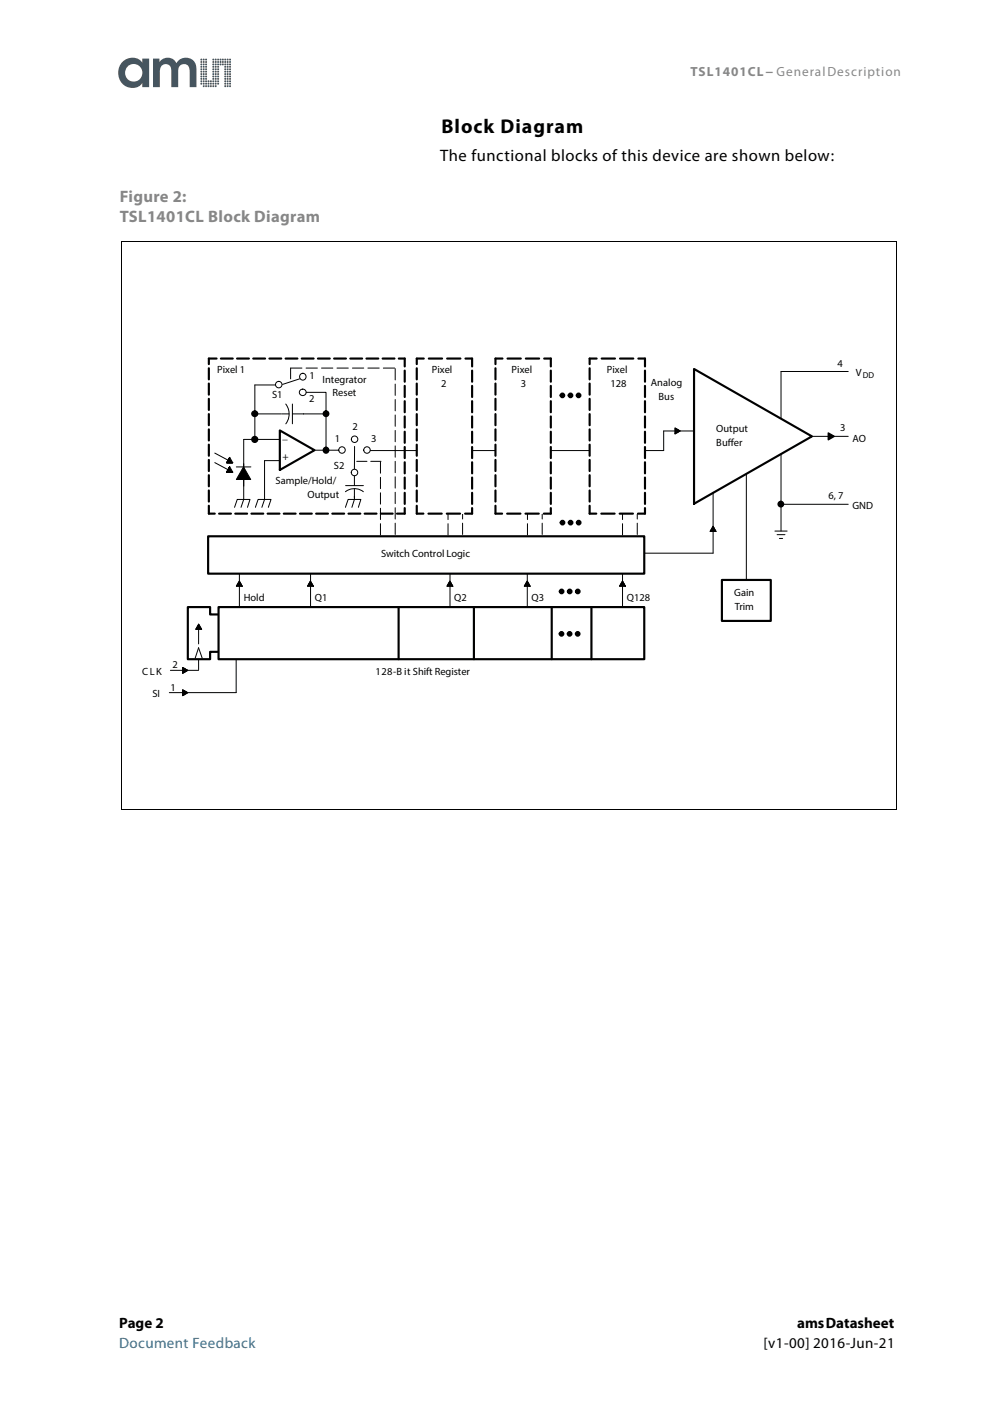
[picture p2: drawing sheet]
<svg xmlns="http://www.w3.org/2000/svg" width="210mm" height="297mm" viewBox="0 0 210 297" stroke-linecap="round" stroke-linejoin="round" font-family="sans-serif">
<g fill="#46555f">
<path d="M48.7 18.1h.2v.3h-.3z"/>
<path d="M48.6 17.6h.3v.3h-.3z"/>
<path d="M48.6 17.1h.3v.3h-.3z"/>
<path d="M48.6 16.6h.3v.3h-.3z"/>
<path d="M48.6 16.1h.3v.3l-.3-.1z"/>
<path d="M48.6 15.5l.3 .1v.3l-.3-.1z"/>
<path d="M48.6 15h.3v.3h-.3z"/>
<path d="M48.6 14.5h.3v.3h-.3z"/>
<path d="M48.6 14h.3v.3h-.3z"/>
<path d="M48.6 13.5h.3v.3h-.3z"/>
<path d="M48.6 13h.3v.3h-.3z"/>
<path d="M48.6 12.5h.3v.3h-.3z"/>
<path d="M48.1 18.1h.3v.3h-.3z"/>
<path d="M48.1 17.6h.3v.3h-.3z"/>
<path d="M48.1 17.1h.3v.3h-.3z"/>
<path d="M48.1 16.6h.3v.3h-.3z"/>
<path d="M48.1 16.1h.3v.3h-.3z"/>
<path d="M48.1 15.5l.3 .1v.3l-.3-.1z"/>
<path d="M48.1 15h.3v.3h-.3z"/>
<path d="M48.1 14.5h.3v.3h-.3z"/>
<path d="M48.1 14h.3v.3h-.3z"/>
<path d="M48.1 13.5h.3v.3h-.3z"/>
<path d="M48.1 13h.3v.3h-.3z"/>
<path d="M48.1 12.5h.3v.3h-.3z"/>
<path d="M47.6 16.1h.3v.3h-.3z"/>
<path d="M47.6 15.5l.3 .1v.3l-.3-.1z"/>
<path d="M47.6 15h.3v.3h-.3z"/>
<path d="M47.6 14.5h.3v.3h-.3z"/>
<path d="M47.6 12.5h.3v.3h-.3z"/>
<path d="M47.6 13h.3v.3h-.3z"/>
<path d="M47.6 13.5h.3v.3h-.3z"/>
<path d="M47.6 14h.3v.3h-.3z"/>
<path d="M47.6 16.6h.3v.3h-.3z"/>
<path d="M47.6 17.1h.3v.3h-.3z"/>
<path d="M47.6 17.6h.3v.3h-.3z"/>
<path d="M47.6 18.1h.3v.3h-.3z"/>
<path d="M47.1 13.5h.3v.3h-.3z"/>
<path d="M47.1 13h.3v.3h-.3z"/>
<path d="M47.1 12.5h.3v.3h-.3z"/>
<path d="M46.6 13.5h.3v.3h-.3z"/>
<path d="M46.6 13h.3v.3h-.3z"/>
<path d="M46.6 12.5h.3v.3h-.3z"/>
<path d="M46.1 17.6h.3v.3h-.3z"/>
<path d="M46.1 17.1h.3v.3h-.3z"/>
<path d="M46.1 16.6h.3v.3h-.3z"/>
<path d="M46.1 16.1h.3v.3h-.3z"/>
<path d="M46.1 15.5l.3 .1v.3l-.3-.1z"/>
<path d="M46.1 15h.3v.3h-.3z"/>
<path d="M46.1 14.5h.3v.3h-.3z"/>
<path d="M46.1 14h.3v.3h-.3z"/>
<path d="M46.1 13.5h.3v.3h-.3z"/>
<path d="M46.1 13h.3v.3h-.3z"/>
<path d="M46.1 12.5h.3v.3h-.3z"/>
<path d="M45.6 16.1h.3v.3h-.3z"/>
<path d="M45.6 15.5l.3 .1v.3l-.3-.1z"/>
<path d="M45.6 15h.3v.3h-.3z"/>
<path d="M45.6 14.5h.3v.3h-.3z"/>
<path d="M45.6 12.5h.3v.3h-.3z"/>
<path d="M45.6 13h.3v.3h-.3z"/>
<path d="M45.6 13.5h.3v.3h-.3z"/>
<path d="M45.6 14h.3v.3h-.3z"/>
<path d="M45.6 16.6h.3v.3h-.3z"/>
<path d="M45.6 17.1h.3v.3h-.3z"/>
<path d="M45.6 17.6h.3v.3h-.3z"/>
<path d="M45.6 18.1h.3v.3h-.3z"/>
<path d="M45.1 18.1h.3v.3h-.3z"/>
<path d="M45.1 17.6h.3v.3h-.3z"/>
<path d="M45.1 17.1h.3v.3h-.3z"/>
<path d="M45.1 16.6h.3v.3h-.3z"/>
<path d="M45.1 16.1h.3v.3l-.3-.1z"/>
<path d="M45.1 15.5l.3 .1v.3l-.3-.1z"/>
<path d="M45.1 15h.3v.3h-.3z"/>
<path d="M45.1 14.5h.3v.3h-.3z"/>
<path d="M45.1 14h.3v.3h-.3z"/>
<path d="M45.1 13.5h.3v.3h-.3z"/>
<path d="M45.1 13h.3v.3h-.3z"/>
<path d="M45.1 12.5h.3v.3h-.3z"/>
<path d="M44.6 17.1h.2v.3h-.2z"/>
<path d="M44.6 17.6h.2v.3h-.2z"/>
<path d="M44.5 18.1h.3v.3h-.2z"/>
<path d="M44 17.1h.4v.3h-.4z"/>
<path d="M44.1 17.6h.3v.3h-.3z"/>
<path d="M44 18.1h.3l.1 .3h-.3z"/>
<path d="M43.5 16.1h.4v.3h-.4z"/>
<path d="M43.6 15.5l.2 .1v.3l-.3-.1z"/>
<path d="M43.6 15h.2v.3h-.3z"/>
<path d="M43.5 14.5h.3v.3h-.2z"/>
<path d="M43.6 12.5h.3l-.1 .3h-.3z"/>
<path d="M43.6 13h.3l-.1 .3h-.3z"/>
<path d="M43.5 13.5h.4l-.1 .3h-.2z"/>
<path d="M43.5 14h.4l-.1 .3h-.2z"/>
<path d="M43.5 16.6h.4l-.1 .3h-.3z"/>
<path d="M43.5 17.1h.3v.3h-.3z"/>
<path d="M43.6 17.6h.2v.3h-.2z"/>
<path d="M43.5 18.1h.3v.3h-.2z"/>
<path d="M43.1 18.1h.2v.3h-.2z"/>
<path d="M43 17.6h.3v.3h-.2z"/>
<path d="M43.1 17.1h.2v.3h-.3z"/>
<path d="M43.1 16.6h.2v.3h-.3z"/>
<path d="M43 16.1h.3v.3l-.3-.1z"/>
<path d="M43.1 15.5l.2 .1v.3l-.3-.1z"/>
<path d="M43.1 15h.2v.3h-.3z"/>
<path d="M43.1 14.5h.2v.3h-.3z"/>
<path d="M43.1 14h.2v.3h-.2z"/>
<path d="M43 13.5h.3v.3h-.3z"/>
<path d="M43.1 13h.2v.3h-.2z"/>
<path d="M43.1 12.5h.2v.3h-.2z"/>
<path d="M42.5 17.6h.3v.3h-.3z"/>
<path d="M42.6 17.1h.2v.3h-.3z"/>
<path d="M42.5 16.6h.3v.3h-.3z"/>
<path d="M42.5 16.1h.3v.3h-.3z"/>
<path d="M42.5 15.5l.3 .1v.3l-.3-.1z"/>
<path d="M42.5 15h.3v.3h-.3z"/>
<path d="M42.5 14.5h.3v.3h-.3z"/>
<path d="M42.5 14h.3v.3h-.3z"/>
<path d="M42.5 13.5h.3v.3h-.3z"/>
<path d="M42.5 13h.3v.3h-.3z"/>
<path d="M26 13.1a3.2 3.2 0 0 0-.5 4.1 3.2 3.2 0 0 0 4 1.1l.7-.7v.9h1.4v-6.1h-1.4v.9a2.67 2.67 0 0 0-4.2-.2zM26.5 15.4a1.85 1.85 0 0 1 3.7 0 1.85 1.85 0 0 1-3.7 0zM32.4 12.4v6.1h1.5v-3.2a1.27 1.27 0 0 1 .7-1.6 1.27 1.27 0 0 1 1.6 .7l.1 4.1h1.5v-3.2a1.27 1.27 0 0 1 1.1-1.7 1.27 1.27 0 0 1 1.3 1.6v3.3h1.5v-2.9a2.81 2.81 0 0 0-1.7-3.3 2.29 2.29 0 0 0-2.6 1.1 2.06 2.06 0 0 0-3.6-.2v-.8z"/>
<circle cx="42.7" cy="12.6" r=".21"/>
</g>
<path d="M25.7 51.2h164.4v120.5h-164.4z" fill="#fff"/>
<path d="M25.7 51.2h164.5M25.7 51.1v120.6M190.1 51.2v120.6M25.6 171.7h164.5" fill="none" stroke="#000" stroke-width=".21"/>
<path d="M29.1 74.1h157.7v75.5h-157.7z" fill="#fff"/>
<path d="M50.8 119.7v15.6M65.8 119.7v15.6M95.4 119.7v15.6M111.8 119.7v15.6M132 119.7v15.6" fill="none" stroke="#000" stroke-width=".21"/>
<path d="M44.1 113.7h92.5v7.9h-92.5z" fill="#fff"/>
<path d="M44.1 113.7h92.5v7.9h-92.5zM46.1 130.3h-1.6v-1.6h-4.7v11.1h4.7v-1.6h1.6" fill="none" stroke="#000" stroke-width=".46"/>
<path d="M98.1 78.2v35.5M115 78.2v35.5M135.1 78.2v35.5M95 97.9v15.8M111.8 97.9v15.8M132 97.9v15.8" fill="none" stroke="#000" stroke-width=".21" stroke-dasharray="2.4 .9"/>
<g fill="none" stroke="#000" stroke-width=".21">
<path d="M41.5 133.4h1.2M41.6 133.3h1.1M41.6 133.2h1M41.7 133.2h.9M41.7 133.1h.9M41.7 133h.8M41.8 132.9h.7M41.8 132.9h.6M41.9 132.8h.5M41.9 132.7h.4M42 132.6h.3M42 132.5h.2"/>
<path d="M42.1 132.4h.1M42.1 139.8v2.2M42.1 132.3l.7 1.1h-1.3zM42.1 132.4v4.1M50.1 139.8v7.1h-14.2M131.4 124.3h1.2M131.4 124.2h1.2M131.5 124.1h1M131.5 124h.9M131.6 123.9h.8M131.6 123.8h.8M131.6 123.8h.7"/>
<path d="M131.7 123.7h.6M131.7 123.6h.5M131.8 123.5h.4M131.8 123.5h.3M131.9 123.4h.2M131.9 123.3h.2M132 123.2h.1M132 123.2l.6 1.1h-1.3zM36.1 142.1h6M38.7 146.2l1.1 .7-1.1 .6zM38.7 141.5l1.1 .6-1.1 .7zM38.8 141.5v1.2"/>
<path d="M38.8 146.2v1.3M38.8 141.6v1.1M38.8 146.3v1.1M38.9 141.6v1.1M38.9 146.4v1M39 141.7v.9M39 146.4v.9M39.1 141.7v.8M39.1 146.4v.9M39.2 141.7v.8M39.2 146.5v.7M39.3 141.8v.7"/>
<path d="M39.3 146.5v.7M39.3 141.8v.6M39.3 146.6v.6M39.4 141.9v.5M39.4 146.6v.5M39.5 141.9v.4M39.5 146.7v.4M39.6 142v.3M39.6 146.7v.3M39.6 142v.2M39.6 146.8v.2M39.7 142v.2"/>
<path d="M39.7 146.8v.1M39.8 142.1v.1M39.8 146.9h.1"/>
</g>
<path d="M46.3 128.7h90.3v11.1h-90.3z" fill="#fff"/>
<path d="M46.3 128.7h90.3v11.1h-90.3zM84.5 128.7v11.1M100.5 128.7v11.1M117 128.7v11.1M125.4 128.7v11.1" fill="none" stroke="#000" stroke-width=".46"/>
<path d="M83.8 78.2v35.5M80.7 97.9v15.8" fill="none" stroke="#000" stroke-width=".21" stroke-dasharray="2.4 .9"/>
<g fill="#000">
<circle cx="119.1" cy="134.4" r=".46"/>
<circle cx="119.1" cy="125.4" r=".46"/>
<circle cx="120.8" cy="134.4" r=".46"/>
<circle cx="120.8" cy="125.4" r=".46"/>
<circle cx="122.5" cy="134.4" r=".46"/>
<circle cx="122.5" cy="125.4" r=".46"/>
</g>
<g fill="none" stroke="#000" stroke-width=".3">
<circle cx="119.1" cy="134.4" r=".46"/>
<circle cx="119.1" cy="125.4" r=".46"/>
<circle cx="120.8" cy="134.4" r=".46"/>
<circle cx="120.8" cy="125.4" r=".46"/>
<circle cx="122.5" cy="134.4" r=".46"/>
<circle cx="122.5" cy="125.4" r=".46"/>
</g>
<g fill="none" stroke="#000" stroke-width=".21">
<path d="M158.2 100.5v22.5M41.4 139.5l.7-2.2 .8 2.2M50.1 124.3h1.3M50.2 124.2h1.1M50.2 124.1h1.1M50.3 124h.9M50.3 123.9h.9M50.4 123.8h.7M50.5 123.7h.5M50.5 123.6h.5M50.5 123.5h.4M50.6 123.5h.3"/>
<path d="M50.6 123.4h.2M50.7 123.3h.1M50.7 123.2h.1M50.8 123.2l.6 1.1h-1.3zM65.2 124.3h1.2M65.2 124.2h1.2M65.3 124.1h1M65.4 124h.9M65.4 123.9h.9M65.4 123.8h.8M65.5 123.8h.7M65.5 123.7h.6"/>
<path d="M65.6 123.6h.5M65.6 123.5h.4M65.7 123.5h.3M65.7 123.4h.2M65.8 123.3h.1M65.8 123.2l.7 1.1h-1.3zM65.8 123.2h.1M94.8 124.3h1.2M94.8 124.2h1.1M94.9 124.1h1M94.9 124h1M95 123.9h.8"/>
<path d="M95 123.8h.8M95.1 123.8h.6M95.1 123.7h.6M95.1 123.6h.5M95.2 123.5h.4M95.2 123.5h.3M95.3 123.4h.2M95.3 123.3h.2M95.4 123.2l.6 1.1h-1.2zM95.4 123.2h.1M111.2 124.3h1.2M111.2 124.2h1.1"/>
<path d="M111.3 124.1h1M111.3 124h1M111.3 123.9h.9M111.4 123.8h.8M111.5 123.8h.6M111.5 123.7h.6M111.5 123.6h.5M111.6 123.5h.4M111.6 123.5h.3M111.7 123.4h.2M111.7 123.3h.1M111.8 123.2h.1"/>
<path d="M111.8 123.2l.6 1.1h-1.3z"/>
</g>
<path d="M153.1 123h10.3v8.6h-10.3z" fill="#fff"/>
<path d="M147.2 78.2l24.9 14.3-24.9 14.3zM153.1 123h10.3v8.6h-10.3z" fill="none" stroke="#000" stroke-width=".46"/>
<g fill="none" stroke="#000" stroke-width=".21">
<path d="M179.8 78.8h-14.2v9.9M78.5 95.5h62.2M140.7 91.4h6.5M165.6 96.3v16.3M172.1 92.5h7.7M75.1 100.8v5.1M150.6 112.6h1.2M150.7 112.5h1M150.7 112.4h.9M150.8 112.3h.8M150.8 112.2h.7M150.9 112.1h.6"/>
<path d="M150.9 112h.5M151 111.9h.4M151 111.8h.3M151.1 111.8h.2M151.1 111.7h.2M151.2 111.6h.1M151.2 104.4v12.9h-14.6M151.2 111.6l.6 1.1h-1.3zM164.3 112.6h2.6M164.8 113.4h1.6M165.3 114.2h.6M165.6 106.9h14.2"/>
</g>
<g fill="#000">
<path d="M175.6 91.8l1.3 .7-1.3 .7z"/>
<circle cx="165.6" cy="106.9" r=".57"/>
</g>
<g fill="none" stroke="#000" stroke-width=".3">
<path d="M175.6 91.8l1.3 .7-1.3 .7z"/>
<circle cx="165.6" cy="106.9" r=".57"/>
</g>
<path d="M88.4 76h11.7v32.9h-11.7z" fill="#fff"/>
<path d="M88.4 76v32.9M100.1 108.9v-32.9" fill="none" stroke="#000" stroke-width=".46" stroke-dasharray="2.4 .9" stroke-dashoffset="1.2"/>
<path d="M100.1 76h-11.7M88.4 108.9h11.7" fill="none" stroke="#000" stroke-width=".46" stroke-dasharray="2.8 1.1" stroke-dashoffset="1.4"/>
<path d="M54 87.8h15.1" fill="none" stroke="#000" stroke-width=".21"/>
<path d="M66.2 79h14.3v5.8h-14.3z" fill="#fff"/>
<path d="M66.2 79h14.3v5.8h-14.3z" fill="none" stroke="#fff" stroke-width=".3"/>
<path d="M44.3 76v32.9M85.8 108.9v-32.9" fill="none" stroke="#000" stroke-width=".46" stroke-dasharray="2.4 .9" stroke-dashoffset="1.2"/>
<path d="M85.8 76h-41.5M44.3 108.9h41.5" fill="none" stroke="#000" stroke-width=".46" stroke-dasharray="2.5 .9" stroke-dashoffset="1.3"/>
<path d="M59.3 91.3l7.4 4.2-7.4 4.1z" fill="none" stroke="#000" stroke-width=".46"/>
<g fill="none" stroke="#000" stroke-width=".21">
<path d="M51.7 93.2h7.6M56.1 97.7h3.2M63.5 80.3l-3.6 1.2M66.7 95.5h5.1"/>
<circle cx="59.1" cy="81.5" r=".69"/>
<circle cx="64.2" cy="83.2" r=".7"/>
</g>
<path d="M59.7 85.5h4.6v4.4h-4.6z" fill="#fff"/>
<path d="M45.5 96.1l3.3 1.7M45.5 98.1l3.3 1.7M48.7 97l-.6 1.1h1.2h-1.2l.6-1.1 .6 1.1h-1.2zM48.7 99l-.6 1.1h1.2h-1.2l.6-1.1 .6 1.1h-1.2zM50.1 99h3.1M51.6 99l1.6 2.7h-3.1zM51.7 98.3v4.8M59.7 87.8h1.6M60.6 85.7a3.5 3.5 0 0 1 0 4.2M62 87.8h2.4M62 85.7v4.2" fill="none" stroke="#000" stroke-width=".21"/>
<g fill="#000">
<path d="M51.6 99l1.6 2.7h-3.1z"/>
<path d="M48.7 97l-.6 1.1h1.2h-1.2l.6-1.1 .6 1.1h-1.2z" fill-rule="evenodd"/>
<path d="M48.7 99l-.6 1.1h1.2h-1.2l.6-1.1 .6 1.1h-1.2z" fill-rule="evenodd"/>
</g>
<path d="M73.3 100.9h3.7v4.2h-3.7z" fill="#fff"/>
<g fill="none" stroke="#000" stroke-width=".21">
<path d="M75.2 94.7l-.1 4.8M73.2 104.3a3.1 3.1 0 0 1 3.8 0M73.3 103h3.7M75.1 100.8v2.2M75.1 103.6v2"/>
<circle cx="72.5" cy="95.4" r=".69"/>
<circle cx="77.8" cy="95.4" r=".69"/>
</g>
<circle cx="75.2" cy="100.2" r=".69" fill="#fff"/>
<g fill="none" stroke="#000" stroke-width=".21">
<path d="M51.7 93.2v12.7l-.6 1.7M56.1 97.7v8.2l-.6 1.7M58.4 81.6h-4.4v11.6M64.9 83.2h4.2v12.3M49.7 107.6l.6-1.7h2.7l-.5 1.7M54.1 107.6l.6-1.7h2.8l-.6 1.7"/>
<circle cx="75.2" cy="100.2" r=".69"/>
</g>
<g fill="#000">
<circle cx="54" cy="93.2" r=".61"/>
<circle cx="54" cy="87.7" r=".59"/>
<circle cx="69.1" cy="95.4" r=".59"/>
<circle cx="69.1" cy="87.7" r=".57"/>
</g>
<g fill="none" stroke="#000" stroke-width=".3">
<circle cx="54" cy="93.2" r=".61"/>
<circle cx="54" cy="87.7" r=".59"/>
<circle cx="69.1" cy="95.4" r=".59"/>
<circle cx="69.1" cy="87.7" r=".57"/>
</g>
<path d="M75.6 97.8h5.3" fill="none" stroke="#000" stroke-width=".21" stroke-dasharray="2.2 .8"/>
<path d="M61.6 78h22.4" fill="none" stroke="#000" stroke-width=".21" stroke-dasharray="2.4 .9"/>
<path d="M61.6 78v2.3" fill="none" stroke="#000" stroke-width=".21" stroke-dasharray="2.3 .8"/>
<path d="M125 76h11.8v32.9h-11.8z" fill="#fff"/>
<path d="M125 76v32.9M136.8 108.9v-32.9" fill="none" stroke="#000" stroke-width=".46" stroke-dasharray="2.4 .9" stroke-dashoffset="1.2"/>
<path d="M136.8 76h-11.8M125 108.9h11.8" fill="none" stroke="#000" stroke-width=".46" stroke-dasharray="2.8 1.1" stroke-dashoffset="1.4"/>
<g fill="#000">
<circle cx="119.2" cy="83.8" r=".46"/>
<circle cx="121" cy="83.8" r=".46"/>
<circle cx="122.7" cy="83.8" r=".46"/>
</g>
<g fill="none" stroke="#000" stroke-width=".3">
<circle cx="119.2" cy="83.8" r=".46"/>
<circle cx="121" cy="83.8" r=".46"/>
<circle cx="122.7" cy="83.8" r=".46"/>
</g>
<path d="M105.1 76h11.7v32.9h-11.7z" fill="#fff"/>
<path d="M105.1 76v32.9M116.8 108.9v-32.9" fill="none" stroke="#000" stroke-width=".46" stroke-dasharray="2.4 .9" stroke-dashoffset="1.2"/>
<path d="M116.8 76h-11.7M105.1 108.9h11.7" fill="none" stroke="#000" stroke-width=".46" stroke-dasharray="2.8 1.1" stroke-dashoffset="1.4"/>
<g fill="none" stroke="#000" stroke-width=".21">
<path d="M140.7 91.4v4.1M143.1 90.7l1.1 .7-1.1 .6zM143.2 90.8v1.2M143.2 90.8v1.1M143.3 90.8v1.1M143.4 90.9v.9M143.5 91v.8M143.6 91v.8M143.6 91v.7M143.7 91.1v.6M143.8 91.1v.5M143.9 91.2v.4"/>
<path d="M144 91.2v.3M144 91.3v.2M144.1 91.3v.2M144.2 91.3v.1M73.2 107.6l.6-1.7h2.7l-.5 1.7M75.1 105.9l-.5 1.7"/>
<circle cx="64.2" cy="79.9" r=".71"/>
<circle cx="75.2" cy="93.1" r=".69"/>
</g>
<g fill="#000">
<circle cx="119.3" cy="110.8" r=".46"/>
<circle cx="121" cy="110.8" r=".46"/>
<circle cx="122.7" cy="110.8" r=".46"/>
</g>
<g fill="none" stroke="#000" stroke-width=".3">
<circle cx="119.3" cy="110.8" r=".46"/>
<circle cx="121" cy="110.8" r=".46"/>
<circle cx="122.7" cy="110.8" r=".46"/>
</g>
<text font-size="4.2" x="93.6" y="28.2">Block Diagram</text>
<text font-size="3.5" x="93.3" y="34.1">The functional blocks of this device are shown below:</text>
<g font-size="3.5" fill="#878787">
<text x="25.4" y="42.9">Figure 2:</text>
<text x="25.4" y="47.2">TSL1401CL Block Diagram</text>
</g>
<g font-size="3.2">
<text x="25.3" y="281.5">Page 2</text>
<text x="169" y="281.5">ams Datasheet</text>
<text x="161.9" y="285.8">[v1-00] 2016-Jun-21</text>
</g>
<text font-size="3.2" fill="#0075b1" x="25.3" y="285.8">Document Feedback</text>
<text font-size="2.8" fill="#878787" x="146.4" y="16.1">TSL1401CL − General Description</text>
<g font-size="2.2">
<text x="177.6" y="77.8">4</text>
<text x="46.1" y="79.2">Pixel 1</text>
<text x="65.6" y="80.3">1</text>
<text x="68.4" y="81.2">Integrator</text>
<text x="91.6" y="79.1">Pixel</text>
<text x="93.5" y="82">2</text>
<text x="108.5" y="79.1">Pixel</text>
<text x="110.4" y="82">3</text>
<text x="128.7" y="79.1">Pixel</text>
<text x="129.4" y="82">128</text>
<text x="138" y="81.9">Analog</text>
<text x="181.4" y="79.6">V</text>
<text x="57.7" y="84.4">S1</text>
<text x="65.5" y="85.2">2</text>
<text x="70.5" y="84.1">Reset</text>
<text x="139.6" y="84.7">Bus</text>
<text x="59.9" y="93.2">_</text>
<text x="71" y="93.7">1</text>
<text x="74.7" y="91.1">2</text>
<text x="78.7" y="93.7">3</text>
<text x="151.9" y="91.6">Output</text>
<text x="151.9" y="94.5">Buf</text>
<text x="154.3" y="94.5">fer</text>
<text x="178.2" y="91.5">3</text>
<text x="180.8" y="93.6">AO</text>
<text x="59.9" y="97.6">+</text>
<text x="70.8" y="99.3">S2</text>
<text x="58.4" y="102.7">Sample/Hold/</text>
<text x="65.2" y="105.5">Output</text>
<text x="175.7" y="105.7">6, 7</text>
<text x="180.8" y="107.8">GND</text>
<text x="80.8" y="118.2">Switch Control Logic</text>
<text x="51.7" y="127.3">Hold</text>
<text x="66.8" y="127.3">Q1</text>
<text x="96.3" y="127.3">Q2</text>
<text x="112.7" y="127.3">Q3</text>
<text x="132.9" y="127.3">Q128</text>
<text x="155.7" y="126.4">Gain</text>
<text x="155.8" y="129.3">Trim</text>
<text x="30.1" y="143.2">CLK</text>
<text x="36.5" y="141.6">2</text>
<text x="79.6" y="143.2">128-B it Shift Register</text>
<text x="32.3" y="147.9">SI</text>
<text x="36.2" y="146.5">1</text>
</g>
<text font-size="1.8" x="182.9" y="80.1">DD</text>
</svg>
